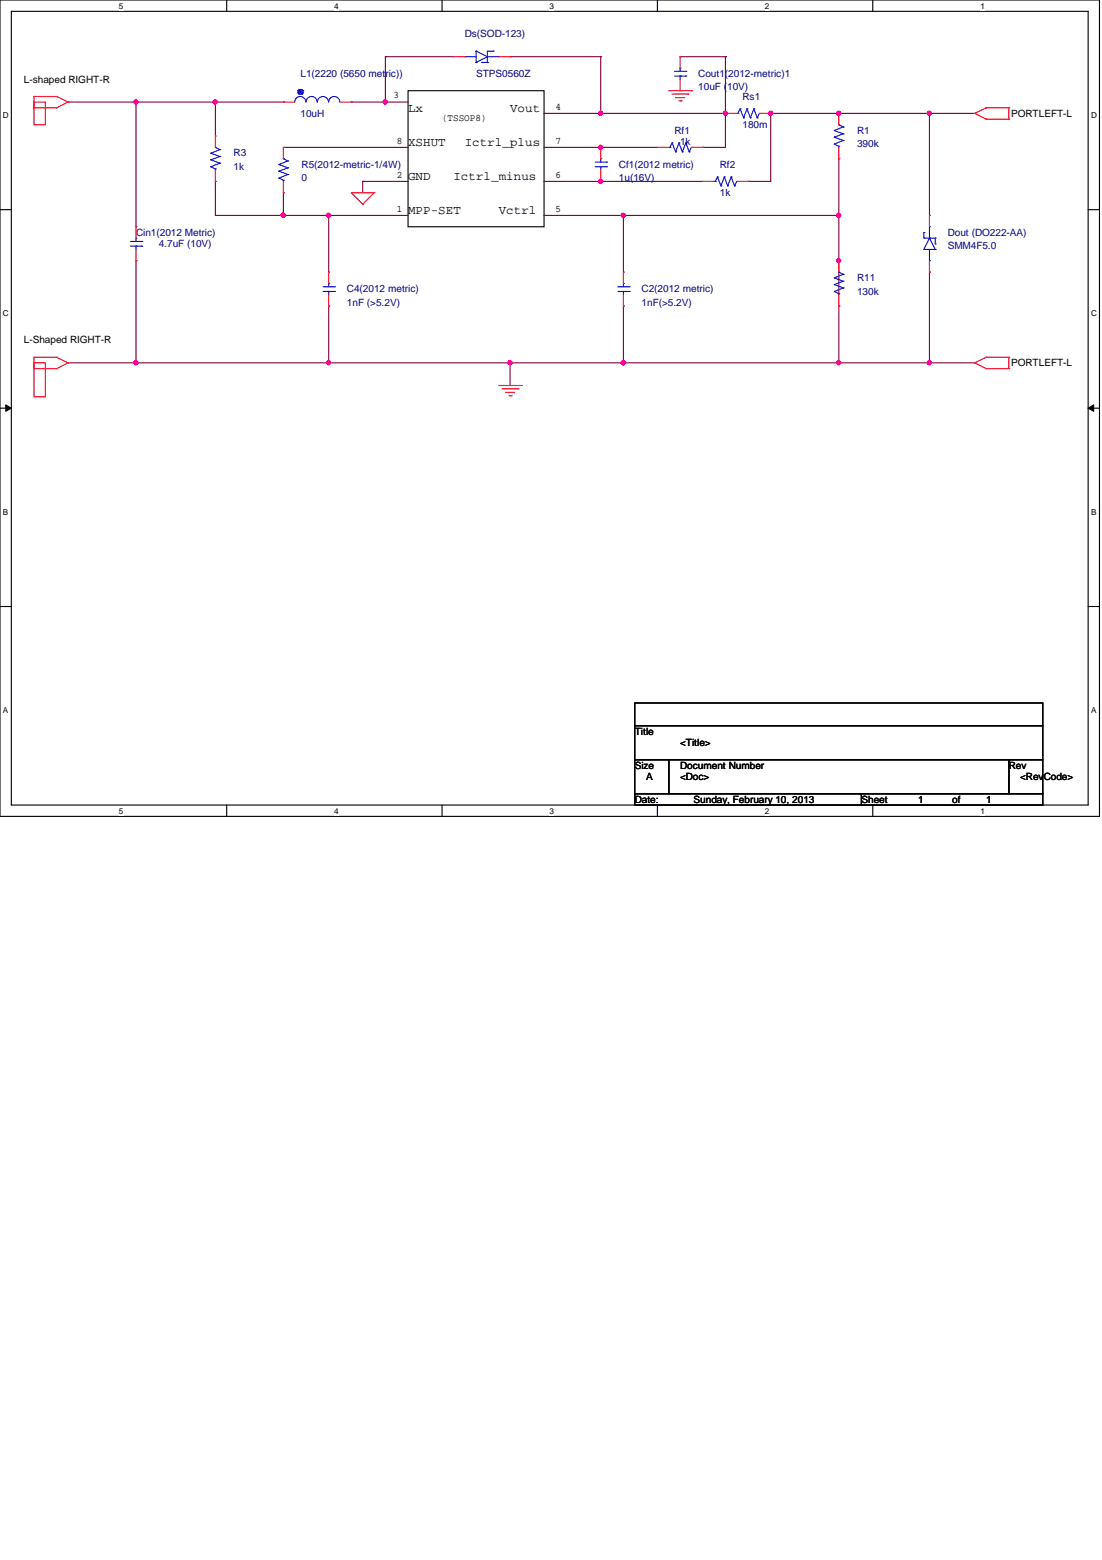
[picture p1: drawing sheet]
<svg xmlns="http://www.w3.org/2000/svg" width="210mm" height="297mm" viewBox="0 0 210 297" stroke-linecap="round" stroke-linejoin="round" font-family="sans-serif">
<path d="M0 0h209.4v155.4h-209.4zM2.2 2.2h205.1v151.1h-205.1z" fill="none" stroke="#000" stroke-width=".21"/>
<g fill="#fff">
<path d="M22.6 .3h.9v1.7h-.9z"/>
<path d="M22.6 153.5h.9v1.8h-.9z"/>
</g>
<path d="M43.2 0v2.2M43.2 153.3v2.1" fill="none" stroke="#000" stroke-width=".21"/>
<g fill="#fff">
<path d="M63.7 .3h.8v1.7h-.8z"/>
<path d="M63.7 153.5h.8v1.8h-.8z"/>
</g>
<path d="M84.2 0v2.2M84.2 153.3v2.1" fill="none" stroke="#000" stroke-width=".21"/>
<g fill="#fff">
<path d="M104.7 .3h.8v1.7h-.8z"/>
<path d="M104.7 153.5h.8v1.8h-.8z"/>
</g>
<path d="M125.2 0v2.2M125.2 153.3v2.1" fill="none" stroke="#000" stroke-width=".21"/>
<g fill="#fff">
<path d="M145.7 .3h.9v1.7h-.9z"/>
<path d="M145.7 153.5h.9v1.8h-.9z"/>
</g>
<path d="M166.2 0v2.2M166.2 153.3v2.1" fill="none" stroke="#000" stroke-width=".21"/>
<g fill="#fff">
<path d="M186.7 .3h.9v1.7h-.9z"/>
<path d="M186.7 153.5h.9v1.8h-.9z"/>
<path d="M.6 21h1.1v1.8h-1.1z"/>
<path d="M207.8 21h1.1v1.8h-1.1z"/>
<path d="M.6 58.8h1.1v1.7h-1.1z"/>
<path d="M207.8 58.8h1.1v1.7h-1.1z"/>
</g>
<path d="M0 39.9h2.2M207.3 39.9h2.1" fill="none" stroke="#000" stroke-width=".21"/>
<g fill="#fff">
<path d="M.6 96.6h1v1.7h-1z"/>
<path d="M207.8 96.6h1v1.7h-1z"/>
</g>
<path d="M0 77.7h2.2M207.3 77.7h2.1" fill="none" stroke="#000" stroke-width=".21"/>
<path d="M1.1 77.1l1.1 .6-1.1 .6zM207.3 77.7l1-.6v1.2z" fill="#000"/>
<path d="M1.1 77.1l1.1 .6-1.1 .6zM207.3 77.7l1-.6v1.2z" fill="none" stroke="#000" stroke-width=".19"/>
<g fill="#fff">
<path d="M.6 134.4h.9v1.7h-.9z"/>
<path d="M207.8 134.4h1v1.7h-1z"/>
</g>
<path d="M77.7 17.3h25.9v25.9h-25.9zM0 115.5h2.2M207.3 115.5h2.1" fill="none" stroke="#000" stroke-width=".21"/>
<path d="M6.5 19.4h2.1v4.3h-2.1zM6.5 69.1h2.1v6.5h-2.1z" fill="none" stroke="#f00" stroke-width=".21"/>
<path d="M25.9 19.4h.1M25.9 19.4v23.8" fill="none" stroke="#800040" stroke-width=".21"/>
<circle cx="25.9" cy="19.4" r=".4" fill="#f0f"/>
<circle cx="25.9" cy="19.4" r=".4" fill="none" stroke="#f0f" stroke-width=".21"/>
<path d="M25.9 19.4h.1M25.9 19.4h15.1" fill="none" stroke="#800040" stroke-width=".21"/>
<circle cx="41" cy="19.4" r=".4" fill="#f0f"/>
<circle cx="41" cy="19.4" r=".4" fill="none" stroke="#f0f" stroke-width=".21"/>
<path d="M41 19.4h.1M41 19.4v6.5M41 19.4h13M25.9 49.7h.1M25.9 49.7v19.4" fill="none" stroke="#800040" stroke-width=".21"/>
<circle cx="25.9" cy="69.1" r=".4" fill="#f0f"/>
<circle cx="25.9" cy="69.1" r=".4" fill="none" stroke="#f0f" stroke-width=".21"/>
<path d="M73.4 19.4h.1M73.4 19.4h4.3M41 34.5h.1M41 34.5v6.5M62.6 41h.1M62.6 41v10.8M62.6 41h15.1" fill="none" stroke="#800040" stroke-width=".21"/>
<circle cx="62.6" cy="41" r=".4" fill="#f0f"/>
<circle cx="62.6" cy="41" r=".4" fill="none" stroke="#f0f" stroke-width=".21"/>
<path d="M114.4 28.1h.1M114.4 28.1h10.8M62.6 58.3h.1M62.6 58.3v10.8" fill="none" stroke="#800040" stroke-width=".21"/>
<circle cx="114.4" cy="28" r=".4" fill="#f0f"/>
<circle cx="114.4" cy="28" r=".4" fill="none" stroke="#f0f" stroke-width=".21"/>
<path d="M103.6 28.1h.1M103.6 28.1h10.8M114.4 34.5h.1M114.4 34.5h19.5" fill="none" stroke="#800040" stroke-width=".21"/>
<circle cx="114.4" cy="34.5" r=".4" fill="#f0f"/>
<circle cx="114.4" cy="34.5" r=".4" fill="none" stroke="#f0f" stroke-width=".21"/>
<path d="M103.6 34.5h.1M103.6 34.5h10.8M97.2 69.1h.1M97.2 69.1h21.5" fill="none" stroke="#800040" stroke-width=".21"/>
<circle cx="118.7" cy="69.1" r=".4" fill="#f0f"/>
<circle cx="118.7" cy="69.1" r=".4" fill="none" stroke="#f0f" stroke-width=".21"/>
<circle cx="97.1" cy="69.1" r=".4" fill="#f0f"/>
<circle cx="97.1" cy="69.1" r=".4" fill="none" stroke="#f0f" stroke-width=".21"/>
<path d="M146.8 21.6h.1M146.8 21.6h13M177 21.6h.1M177 21.6h8.7" fill="none" stroke="#800040" stroke-width=".21"/>
<circle cx="146.8" cy="21.6" r=".4" fill="#f0f"/>
<circle cx="146.8" cy="21.6" r=".4" fill="none" stroke="#f0f" stroke-width=".21"/>
<path d="M114.4 21.6h.1M114.4 21.6h23.8" fill="none" stroke="#800040" stroke-width=".21"/>
<circle cx="138.2" cy="21.6" r=".4" fill="#f0f"/>
<circle cx="138.2" cy="21.6" r=".4" fill="none" stroke="#f0f" stroke-width=".21"/>
<circle cx="114.4" cy="21.6" r=".4" fill="#f0f"/>
<circle cx="114.4" cy="21.6" r=".4" fill="none" stroke="#f0f" stroke-width=".21"/>
<path d="M118.7 69.1h.1M118.7 69.1h41.1" fill="none" stroke="#800040" stroke-width=".21"/>
<circle cx="159.7" cy="69.1" r=".4" fill="#f0f"/>
<circle cx="159.7" cy="69.1" r=".4" fill="none" stroke="#f0f" stroke-width=".21"/>
<circle cx="118.7" cy="69.1" r=".4" fill="#f0f"/>
<circle cx="118.7" cy="69.1" r=".4" fill="none" stroke="#f0f" stroke-width=".21"/>
<g fill="none" stroke="#800040" stroke-width=".21">
<path d="M138.2 10.8h.1M138.2 10.8v17.3h-4.3M133.9 28.1h.1M138.2 21.6h.1M142.5 34.5h.1M146.8 21.6h.1M146.8 21.6v12.9h-4.3M41 41h.1M41 41h13M103.6 41h.1M103.6 41h15.1M118.7 41h.1"/>
<path d="M118.7 58.3h.1M118.7 41v10.8M118.7 58.3v10.8M25.9 69.1h.1M25.9 69.1h36.7"/>
</g>
<circle cx="54" cy="41" r=".4" fill="#f0f"/>
<circle cx="54" cy="41" r=".4" fill="none" stroke="#f0f" stroke-width=".21"/>
<path d="M54 28.1h.1M54 36.7h.1M54 28.1h23.7M54 36.7v4.3M54 41h.1M54 41h8.6" fill="none" stroke="#800040" stroke-width=".21"/>
<circle cx="54" cy="41" r=".4" fill="#f0f"/>
<circle cx="54" cy="41" r=".4" fill="none" stroke="#f0f" stroke-width=".21"/>
<path d="M69.1 34.5h.1M69.1 34.5v2.2M69.1 34.5h8.6M177 51.8h.1M177 51.8v17.3" fill="none" stroke="#800040" stroke-width=".21"/>
<circle cx="177" cy="69.1" r=".4" fill="#f0f"/>
<circle cx="177" cy="69.1" r=".4" fill="none" stroke="#f0f" stroke-width=".21"/>
<path d="M159.8 21.6h.1M159.8 21.6h17.2M159.8 58.3h.1M159.8 58.3v10.8" fill="none" stroke="#800040" stroke-width=".21"/>
<circle cx="159.7" cy="21.6" r=".4" fill="#f0f"/>
<circle cx="159.7" cy="21.6" r=".4" fill="none" stroke="#f0f" stroke-width=".21"/>
<path d="M159.8 49.7h.1M159.8 49.7v6.4M159.8 69.1h.1M159.8 69.1h25.9M177 69.1h.1" fill="none" stroke="#800040" stroke-width=".21"/>
<circle cx="159.7" cy="49.6" r=".4" fill="#f0f"/>
<circle cx="159.7" cy="49.6" r=".4" fill="none" stroke="#f0f" stroke-width=".21"/>
<path d="M13 19.4h12.9M25.9 19.4h.1M159.8 30.2h.1M159.8 30.2v10.8M13 69.1h12.9M25.9 69.1h.1" fill="none" stroke="#800040" stroke-width=".21"/>
<circle cx="159.7" cy="41" r=".4" fill="#f0f"/>
<circle cx="159.7" cy="41" r=".4" fill="none" stroke="#f0f" stroke-width=".21"/>
<path d="M177 21.6h.1M177 21.6v19.4M159.8 41h.1M159.8 41v8.7" fill="none" stroke="#800040" stroke-width=".21"/>
<circle cx="177" cy="21.6" r=".4" fill="#f0f"/>
<circle cx="177" cy="21.6" r=".4" fill="none" stroke="#f0f" stroke-width=".21"/>
<path d="M129.5 10.8h8.7M138.2 10.8h.1M62.6 69.1h.1M62.6 69.1h34.6v4.3M97.2 73.4h.1" fill="none" stroke="#800040" stroke-width=".21"/>
<circle cx="62.6" cy="69.1" r=".4" fill="#f0f"/>
<circle cx="62.6" cy="69.1" r=".4" fill="none" stroke="#f0f" stroke-width=".21"/>
<path d="M118.7 41h41.1M159.8 41h.1" fill="none" stroke="#800040" stroke-width=".21"/>
<circle cx="118.7" cy="41" r=".4" fill="#f0f"/>
<circle cx="118.7" cy="41" r=".4" fill="none" stroke="#f0f" stroke-width=".21"/>
<path d="M73.4 10.8h.1M73.4 19.4h.1M73.4 10.8h13M73.4 10.8v8.6" fill="none" stroke="#800040" stroke-width=".21"/>
<circle cx="73.4" cy="19.4" r=".4" fill="#f0f"/>
<circle cx="73.4" cy="19.4" r=".4" fill="none" stroke="#f0f" stroke-width=".21"/>
<path d="M66.9 19.4h.1M66.9 19.4h6.5M97.2 10.8h17.2M114.4 10.8h.1M114.4 10.8v10.8M103.6 21.6h.1M103.6 21.6h10.8M114.4 21.6h.1" fill="none" stroke="#800040" stroke-width=".21"/>
<g fill="none" stroke="#f00" stroke-width=".21">
<path d="M6.5 18.4h.1M6.5 18.4h4.3M6.5 18.4v2.1M10.8 18.4h.1M10.8 18.4l2.2 1M13 19.4h.1M13 19.4l-2.2 1.1M54 19.4h.1M54 19.4h2.1M64.8 19.4h2.1M66.9 19.4h.1M86.4 10.8h.1"/>
<path d="M86.4 10.8h2.1M95 10.8h2.2M97.2 10.8h.1M127.4 17.3h4.3M128 17.9h3.1M128.7 18.6h.1M128.7 18.6h1.7M129.3 19.2h.5M129.5 17.3h.1M129.5 10.8h.1M129.5 10.8v2.2M129.5 15.1v2.2"/>
<path d="M129.8 19.2h.1M131.1 17.9h.1M131.7 17.3h.1M6.5 20.5h.1M6.5 20.5h4.3M10.8 20.5h.1M41 25.9h.1M41 34.5h.1M41 25.9v2.2M41 32.4v2.1M54 28.1h.1M54 36.7h.1"/>
<path d="M54 28.1v2.1M54 34.5v2.2M66.9 36.7h.1M66.9 36.7h4.3M66.9 36.7l2.2 2.2M69.1 38.9h.1M71.2 36.7h.1M71.2 36.7l-2.1 2.2M114.4 34.5h.1M114.4 28.1h.1M114.4 28.1v2.1M114.4 32.4v2.1"/>
<path d="M125.2 28.1h.1M125.2 28.1h2.2M131.7 28.1h2.2M133.9 34.5h.1M133.9 28.1h.1M133.9 34.5h2.1M138.2 21.6h.1M138.2 21.6h2.1M140.3 34.5h2.2M142.5 34.5h.1M144.7 21.6h2.1M146.8 21.6h.1"/>
<path d="M159.8 21.6h.1M159.8 30.2h.1M159.8 21.6v2.1M159.8 28.1v2.1M185.7 21.6h.1M185.7 21.6l2.1 1.1M187.8 20.5h.1M187.8 22.7h.1M187.8 20.5l-2.1 1.1M187.8 20.5h4.4M187.8 22.7h4.4M192.2 20.5h.1"/>
<path d="M192.2 22.7h.1M192.2 20.5v2.2M25.9 49.7h.1M25.9 43.2h.1M25.9 43.2v2.1M25.9 47.5v2.2M62.6 58.3h.1M62.6 51.8h.1M62.6 51.8v2.2M62.6 56.1v2.2M118.7 58.3h.1M118.7 51.8h.1"/>
<path d="M118.7 51.8v2.2M118.7 56.1v2.2M159.8 49.7h.1M159.8 58.3h.1M159.8 49.7v2.1M159.8 56.1v2.2M177 41h.1M177 51.8h.1M177 41v2.2M177 49.7v2.1M6.5 70.2h.1M6.5 68h.1"/>
<path d="M6.5 68h4.3M6.5 70.2h4.3M6.5 68v2.2M10.8 68h.1M10.8 70.2h.1M10.8 68l2.2 1.1M13 69.1h.1M13 69.1l-2.2 1.1M95 73.4h4.3M95.6 74h3.1M96.3 74.7h.1M96.3 74.7h1.7"/>
<path d="M96.9 75.4h.5M97.4 75.4h.1M98.7 74h.1M99.3 73.4h.1M185.7 69.1h.1M185.7 69.1l2.1 1.1M187.8 68h.1M187.8 70.2h.1M187.8 68l-2.1 1.1M187.8 68h4.4M187.8 70.2h4.4M192.2 68h.1"/>
<path d="M192.2 70.2h.1M192.2 68v2.2"/>
</g>
<path d="M120.9 133.9h77.7v4.3h-77.7zM120.9 138.2h77.7v6.5h-77.7zM120.9 144.7h6.5v6.4h-6.5zM120.9 151.1h43.2v2.2h-43.2zM127.4 144.7h64.8v6.4h-64.8zM164.1 151.1h34.5v2.2h-34.5zM192.2 144.7h6.4v6.4h-6.4z" fill="none" stroke="#000" stroke-width=".21"/>
<g fill="none" stroke="#00f" stroke-width=".21">
<path d="M56.1 19.4a1.06 1.06 0 0 1 1.1-1 1.06 1.06 0 0 1 1.1 1M56.8 17.7h.1M56.8 17.3h.1M56.8 17.7l.2 .2M56.8 17.3v.4M56.8 17.3l.9 .4M57 17.1h.1M57 17.9h.1M57 17.1l-.2 .2M57 17.1h.4M57 17.1l.4 .8M57 17.9h.4"/>
<path d="M57.4 17.1h.1M57.4 17.9h.1M57.4 17.1l-.4 .8M57.4 17.1l.3 .2M57.7 17.3h.1M57.7 17.7h.1M57.7 17.3l-.9 .4M57.7 17.3v.4M57.7 17.7l-.3 .2M58.3 19.4a1.06 1.06 0 0 1 1.1-1 1.06 1.06 0 0 1 1 1M60.5 19.4a1.06 1.06 0 0 1 1-1 1.06 1.06 0 0 1 1.1 1M62.6 19.4a1.06 1.06 0 0 1 1.1-1 1.06 1.06 0 0 1 1 1"/>
<path d="M88.5 10.8h.1M88.5 10.8h2.2M90.7 9.7h.1M90.7 11.9h.1M90.7 9.7l2.1 1.1M90.7 9.7v2.2M91.8 11.9h.1M91.8 11.9h1M92.8 11.9h.1M92.8 10.8h.1M92.8 10.8h2.2M92.8 10.8l-2.1 1.1"/>
<path d="M93.9 9.7h.1M93.9 9.7h-1.1v2.2M95 10.8h.1M128.5 14.5h2.1M128.5 13.6h2.1M129.5 13h.1M129.5 14.5h.1M129.5 13v.6M129.5 14.5v.6M130.6 14.5h.1M130.6 13.6h.1M40.2 31.7h.1"/>
<path d="M40.2 30.4h.1M40.2 29.2h.1M40.2 31.7l.8 .5M40.2 30.4l1.7 .7M40.2 29.2l1.7 .6M41 28.1h.1M41 32.2h.1M41 28.1l.9 .4M41 32.2v.2M41.9 31.1h.1M41.9 29.8h.1M41.9 28.5h.1"/>
<path d="M41.9 31.1l-1.7 .6M41.9 29.8l-1.7 .6M41.9 28.5l-1.7 .7M53.1 33.9h.1M53.1 32.6h.1M53.1 31.3h.1M53.1 33.9l.9 .4M53.1 32.6l1.7 .6M53.1 31.3l1.7 .7M54 30.2h.1M54 34.3h.1M54 30.2l.8 .4"/>
<path d="M54 34.3v.2M54.8 33.2h.1M54.8 32h.1M54.8 30.6h.1M54.8 33.2l-1.7 .7M54.8 32l-1.7 .6M54.8 30.6l-1.7 .7M113.4 31.7h2.1M113.4 30.9h2.1M114.4 30.2h.1M114.4 31.7h.1M114.4 30.2v.7"/>
<path d="M114.4 31.7v.7M115.5 31.7h.1M115.5 30.9h.1M127.4 28.1h.2M127.6 28.1h.1M128 27.2h.1M128 27.2l-.4 .9M128 27.2l.7 1.7M128.7 28.9h.1M129.3 27.2h.1M129.3 27.2l-.6 1.7M129.3 27.2l.7 1.7"/>
<path d="M130 28.9h.1M130.6 27.2h.1M130.6 27.2l-.6 1.7M130.6 27.2l.7 1.7M131.3 28.9h.1M131.7 28.1h.1M131.7 28.1l-.4 .8M136 34.5h.2M136.2 34.5h.1M136.7 33.7h.1M136.7 33.7l-.5 .8M136.7 33.7l.6 1.7"/>
<path d="M137.3 35.4h.1M138 33.7h.1M138 33.7l-.7 1.7M138 33.7l.6 1.7M138.6 35.4h.1M139.3 33.7h.1M139.3 33.7l-.7 1.7M139.3 33.7l.6 1.7M139.9 35.4h.1M140.3 34.5h.1M140.3 21.6h.2M140.3 34.5l-.4 .9"/>
<path d="M140.5 21.6h.1M141 20.7h.1M141 20.7l-.5 .9M141 20.7l.6 1.7M141.6 22.4h.1M142.3 20.7h.1M142.3 20.7l-.7 1.7M142.3 20.7l.6 1.7M142.9 22.4h.1M143.6 20.7h.1M143.6 20.7l-.7 1.7M143.6 20.7l.6 1.7"/>
<path d="M144.2 22.4h.1M144.7 21.6h.1M144.7 21.6l-.5 .8M158.9 27.4h.1M158.9 26.1h.1M158.9 24.8h.1M158.9 27.4l.9 .5M158.9 26.1l1.7 .7M158.9 24.8l1.7 .7M159.8 23.7h.1M159.8 27.9h.1M159.8 27.9v.2"/>
<path d="M159.8 23.7l.8 .5M160.6 26.8h.1M160.6 25.5h.1M160.6 24.2h.1M160.6 26.8l-1.7 .6M160.6 25.5l-1.7 .6M160.6 24.2l-1.7 .6M24.8 46.9h2.2M24.8 46h2.2M25.9 45.3h.1M25.9 46.9h.1M25.9 45.3v.7"/>
<path d="M25.9 46.9v.6M27 46.9h.1M27 46h.1M61.6 55.5h2.1M61.6 54.6h2.1M62.6 54h.1M62.6 55.5h.1M62.6 54v.6M62.6 55.5v.6M63.7 55.5h.1M63.7 54.6h.1M117.7 55.5h2.1"/>
<path d="M117.7 54.6h2.1M118.7 54h.1M118.7 55.5h.1M118.7 54v.6M118.7 55.5v.6M119.8 55.5h.1M119.8 54.6h.1M158.9 55.5h.1M158.9 54.2h.1M158.9 52.9h.1M158.9 55.5l.9 .4M158.9 54.2l1.7 .6"/>
<path d="M158.9 52.9l1.7 .7M159.8 51.8h.1M159.8 55.9h.1M159.8 51.8l.8 .4M159.8 55.9v.2M160.6 54.8h.1M160.6 53.6h.1M160.6 52.2h.1M160.6 54.8l-1.7 .7M160.6 53.6l-1.7 .6M160.6 52.2l-1.7 .7M176 44.3h.1"/>
<path d="M176 47.5h.1M176 44.3v1h2.1M176 47.5h2.1M177 49.7h.1M177 43.2h.1M177 45.3h.1M177 43.2v2.1M177 47.5v2.2M177 45.3l-1 2.2M177 45.3l1.1 2.2M178.1 46.4h.1M178.1 45.3h.1"/>
<path d="M178.1 47.5h.1M178.1 45.3v1.1"/>
</g>
<circle cx="25.9" cy="19.4" r=".4" fill="#f0f"/>
<circle cx="25.9" cy="19.4" r=".4" fill="none" stroke="#f0f" stroke-width=".21"/>
<circle cx="41" cy="19.4" r=".4" fill="#f0f"/>
<circle cx="41" cy="19.4" r=".4" fill="none" stroke="#f0f" stroke-width=".21"/>
<circle cx="25.9" cy="69.1" r=".4" fill="#f0f"/>
<circle cx="25.9" cy="69.1" r=".4" fill="none" stroke="#f0f" stroke-width=".21"/>
<circle cx="62.6" cy="41" r=".4" fill="#f0f"/>
<circle cx="62.6" cy="41" r=".4" fill="none" stroke="#f0f" stroke-width=".21"/>
<circle cx="114.4" cy="28" r=".4" fill="#f0f"/>
<circle cx="114.4" cy="28" r=".4" fill="none" stroke="#f0f" stroke-width=".21"/>
<circle cx="114.4" cy="34.5" r=".4" fill="#f0f"/>
<circle cx="114.4" cy="34.5" r=".4" fill="none" stroke="#f0f" stroke-width=".21"/>
<circle cx="118.7" cy="69.1" r=".4" fill="#f0f"/>
<circle cx="118.7" cy="69.1" r=".4" fill="none" stroke="#f0f" stroke-width=".21"/>
<circle cx="97.1" cy="69.1" r=".4" fill="#f0f"/>
<circle cx="97.1" cy="69.1" r=".4" fill="none" stroke="#f0f" stroke-width=".21"/>
<circle cx="146.8" cy="21.6" r=".4" fill="#f0f"/>
<circle cx="146.8" cy="21.6" r=".4" fill="none" stroke="#f0f" stroke-width=".21"/>
<circle cx="138.2" cy="21.6" r=".4" fill="#f0f"/>
<circle cx="138.2" cy="21.6" r=".4" fill="none" stroke="#f0f" stroke-width=".21"/>
<circle cx="114.4" cy="21.6" r=".4" fill="#f0f"/>
<circle cx="114.4" cy="21.6" r=".4" fill="none" stroke="#f0f" stroke-width=".21"/>
<circle cx="159.7" cy="69.1" r=".4" fill="#f0f"/>
<circle cx="159.7" cy="69.1" r=".4" fill="none" stroke="#f0f" stroke-width=".21"/>
<circle cx="118.7" cy="69.1" r=".4" fill="#f0f"/>
<circle cx="118.7" cy="69.1" r=".4" fill="none" stroke="#f0f" stroke-width=".21"/>
<circle cx="54" cy="41" r=".4" fill="#f0f"/>
<circle cx="54" cy="41" r=".4" fill="none" stroke="#f0f" stroke-width=".21"/>
<circle cx="54" cy="41" r=".4" fill="#f0f"/>
<circle cx="54" cy="41" r=".4" fill="none" stroke="#f0f" stroke-width=".21"/>
<circle cx="177" cy="69.1" r=".4" fill="#f0f"/>
<circle cx="177" cy="69.1" r=".4" fill="none" stroke="#f0f" stroke-width=".21"/>
<circle cx="159.7" cy="21.6" r=".4" fill="#f0f"/>
<circle cx="159.7" cy="21.6" r=".4" fill="none" stroke="#f0f" stroke-width=".21"/>
<circle cx="159.7" cy="49.6" r=".4" fill="#f0f"/>
<circle cx="159.7" cy="49.6" r=".4" fill="none" stroke="#f0f" stroke-width=".21"/>
<circle cx="159.7" cy="41" r=".4" fill="#f0f"/>
<circle cx="159.7" cy="41" r=".4" fill="none" stroke="#f0f" stroke-width=".21"/>
<circle cx="177" cy="21.6" r=".4" fill="#f0f"/>
<circle cx="177" cy="21.6" r=".4" fill="none" stroke="#f0f" stroke-width=".21"/>
<circle cx="62.6" cy="69.1" r=".4" fill="#f0f"/>
<circle cx="62.6" cy="69.1" r=".4" fill="none" stroke="#f0f" stroke-width=".21"/>
<circle cx="118.7" cy="41" r=".4" fill="#f0f"/>
<circle cx="118.7" cy="41" r=".4" fill="none" stroke="#f0f" stroke-width=".21"/>
<circle cx="73.4" cy="19.4" r=".4" fill="#f0f"/>
<circle cx="73.4" cy="19.4" r=".4" fill="none" stroke="#f0f" stroke-width=".21"/>
<g font-size="2.4">
<text x="77.7" y="21.3">Lx</text>
<text x="97.2" y="21.3">Vout</text>
<text x="77.7" y="27.8">XSHUT</text>
<text x="88.5" y="27.8">Ictrl_plus</text>
<text x="77.7" y="34.3">GND</text>
<text x="86.4" y="34.3">Ictrl_minus</text>
<text x="77.7" y="40.8">MPP-SET</text>
<text x="95" y="40.8">Vctrl</text>
</g>
<g font-size="1.9" fill="#000080">
<text x="88.5" y="7.1">Ds(SOD-123)</text>
<text x="57.2" y="14.6">L1(2220 (5650 metric))</text>
<text x="90.7" y="14.6">STPS0560Z</text>
<text x="133" y="14.6">Cout1(2012-metric)1</text>
<text x="133" y="17.2">10uF (10V)</text>
<text x="57.2" y="22.2">10uH</text>
<text x="141.4" y="19">Rs1</text>
<text x="44.5" y="29.8">R3</text>
<text x="128.5" y="25.4">Rf1</text>
<text x="129.5" y="27.6">1k</text>
<text x="141.4" y="24.4">180m</text>
<text x="163.2" y="25.4">R1</text>
<text x="163.2" y="28">390k</text>
<text x="44.5" y="32.3">1k</text>
<text x="57.4" y="31.9">R5(2012-metric-1/4W)</text>
<text x="57.4" y="34.5">0</text>
<text x="117.9" y="31.9">Cf1(2012 metric)</text>
<text x="117.9" y="34.5">1u(16V)</text>
<text x="137.1" y="31.9">Rf2</text>
<text x="137.1" y="37.3">1k</text>
<text x="25.9" y="44.9">Cin1(2012 Metric)</text>
<text x="30.2" y="47">4.7uF (10V)</text>
<text x="180.5" y="44.9">Dout (DO222-AA)</text>
<text x="180.5" y="47.5">SMM4F5.0</text>
<text x="163.2" y="53.5">R11</text>
<text x="66.1" y="55.7">C4(2012 metric)</text>
<text x="66.1" y="58.3">1nF (&gt;5.2V)</text>
<text x="122.2" y="55.7">C2(2012 metric)</text>
<text x="122.2" y="58.3">1nF(&gt;5.2V)</text>
<text x="163.2" y="56.1">130k</text>
</g>
<g font-size="1.9">
<text x="4.5" y="15.7">L-shaped RIGHT-R</text>
<text x="74.9" y="18.8">3</text>
<text x="84.2" y="23.1">(TSSOP8)</text>
<text x="105.8" y="20.9">4</text>
<text x="192.6" y="22.2">PORTLEFT-L</text>
<text x="75.6" y="27.4">8</text>
<text x="105.8" y="27.4">7</text>
<text x="75.6" y="33.9">2</text>
<text x="105.8" y="33.9">6</text>
<text x="75.6" y="40.3">1</text>
<text x="105.8" y="40.3">5</text>
<text x="4.5" y="65.4">L-Shaped RIGHT-R</text>
<text x="192.6" y="69.7">PORTLEFT-L</text>
<text x="120.9" y="139.9">Title</text>
<text x="129.5" y="142">&lt;Title&gt;</text>
<text x="120.9" y="146.3">Size</text>
<text x="123.1" y="148.5">A</text>
<text x="129.5" y="148.5">&lt;Doc&gt;</text>
<text x="129.5" y="146.3">Document Number</text>
<text x="192.2" y="146.3">Rev</text>
<text x="194.3" y="148.5">&lt;RevCode&gt;</text>
<text x="120.9" y="152.8">Date:</text>
<text x="132.1" y="152.8">Sunday, February 10, 2013</text>
<text x="164.1" y="152.8">Sheet</text>
<text x="174.9" y="152.8">1</text>
<text x="181.4" y="152.8">of</text>
<text x="187.8" y="152.8">1</text>
</g>
<g font-size="1.6">
<text x="22.6" y="1.7">5</text>
<text x="63.7" y="1.7">4</text>
<text x="104.7" y="1.7">3</text>
<text x="145.7" y="1.7">2</text>
<text x="186.7" y="1.7">1</text>
<text x=".6" y="22.4">D</text>
<text x="207.8" y="22.4">D</text>
<text x=".6" y="60.2">C</text>
<text x="207.8" y="60.2">C</text>
<text x=".6" y="98">B</text>
<text x="207.8" y="98">B</text>
<text x=".6" y="135.8">A</text>
<text x="207.8" y="135.8">A</text>
<text x="22.6" y="154.9">5</text>
<text x="63.7" y="154.9">4</text>
<text x="104.7" y="154.9">3</text>
<text x="145.7" y="154.9">2</text>
<text x="186.7" y="154.9">1</text>
</g>
</svg>
